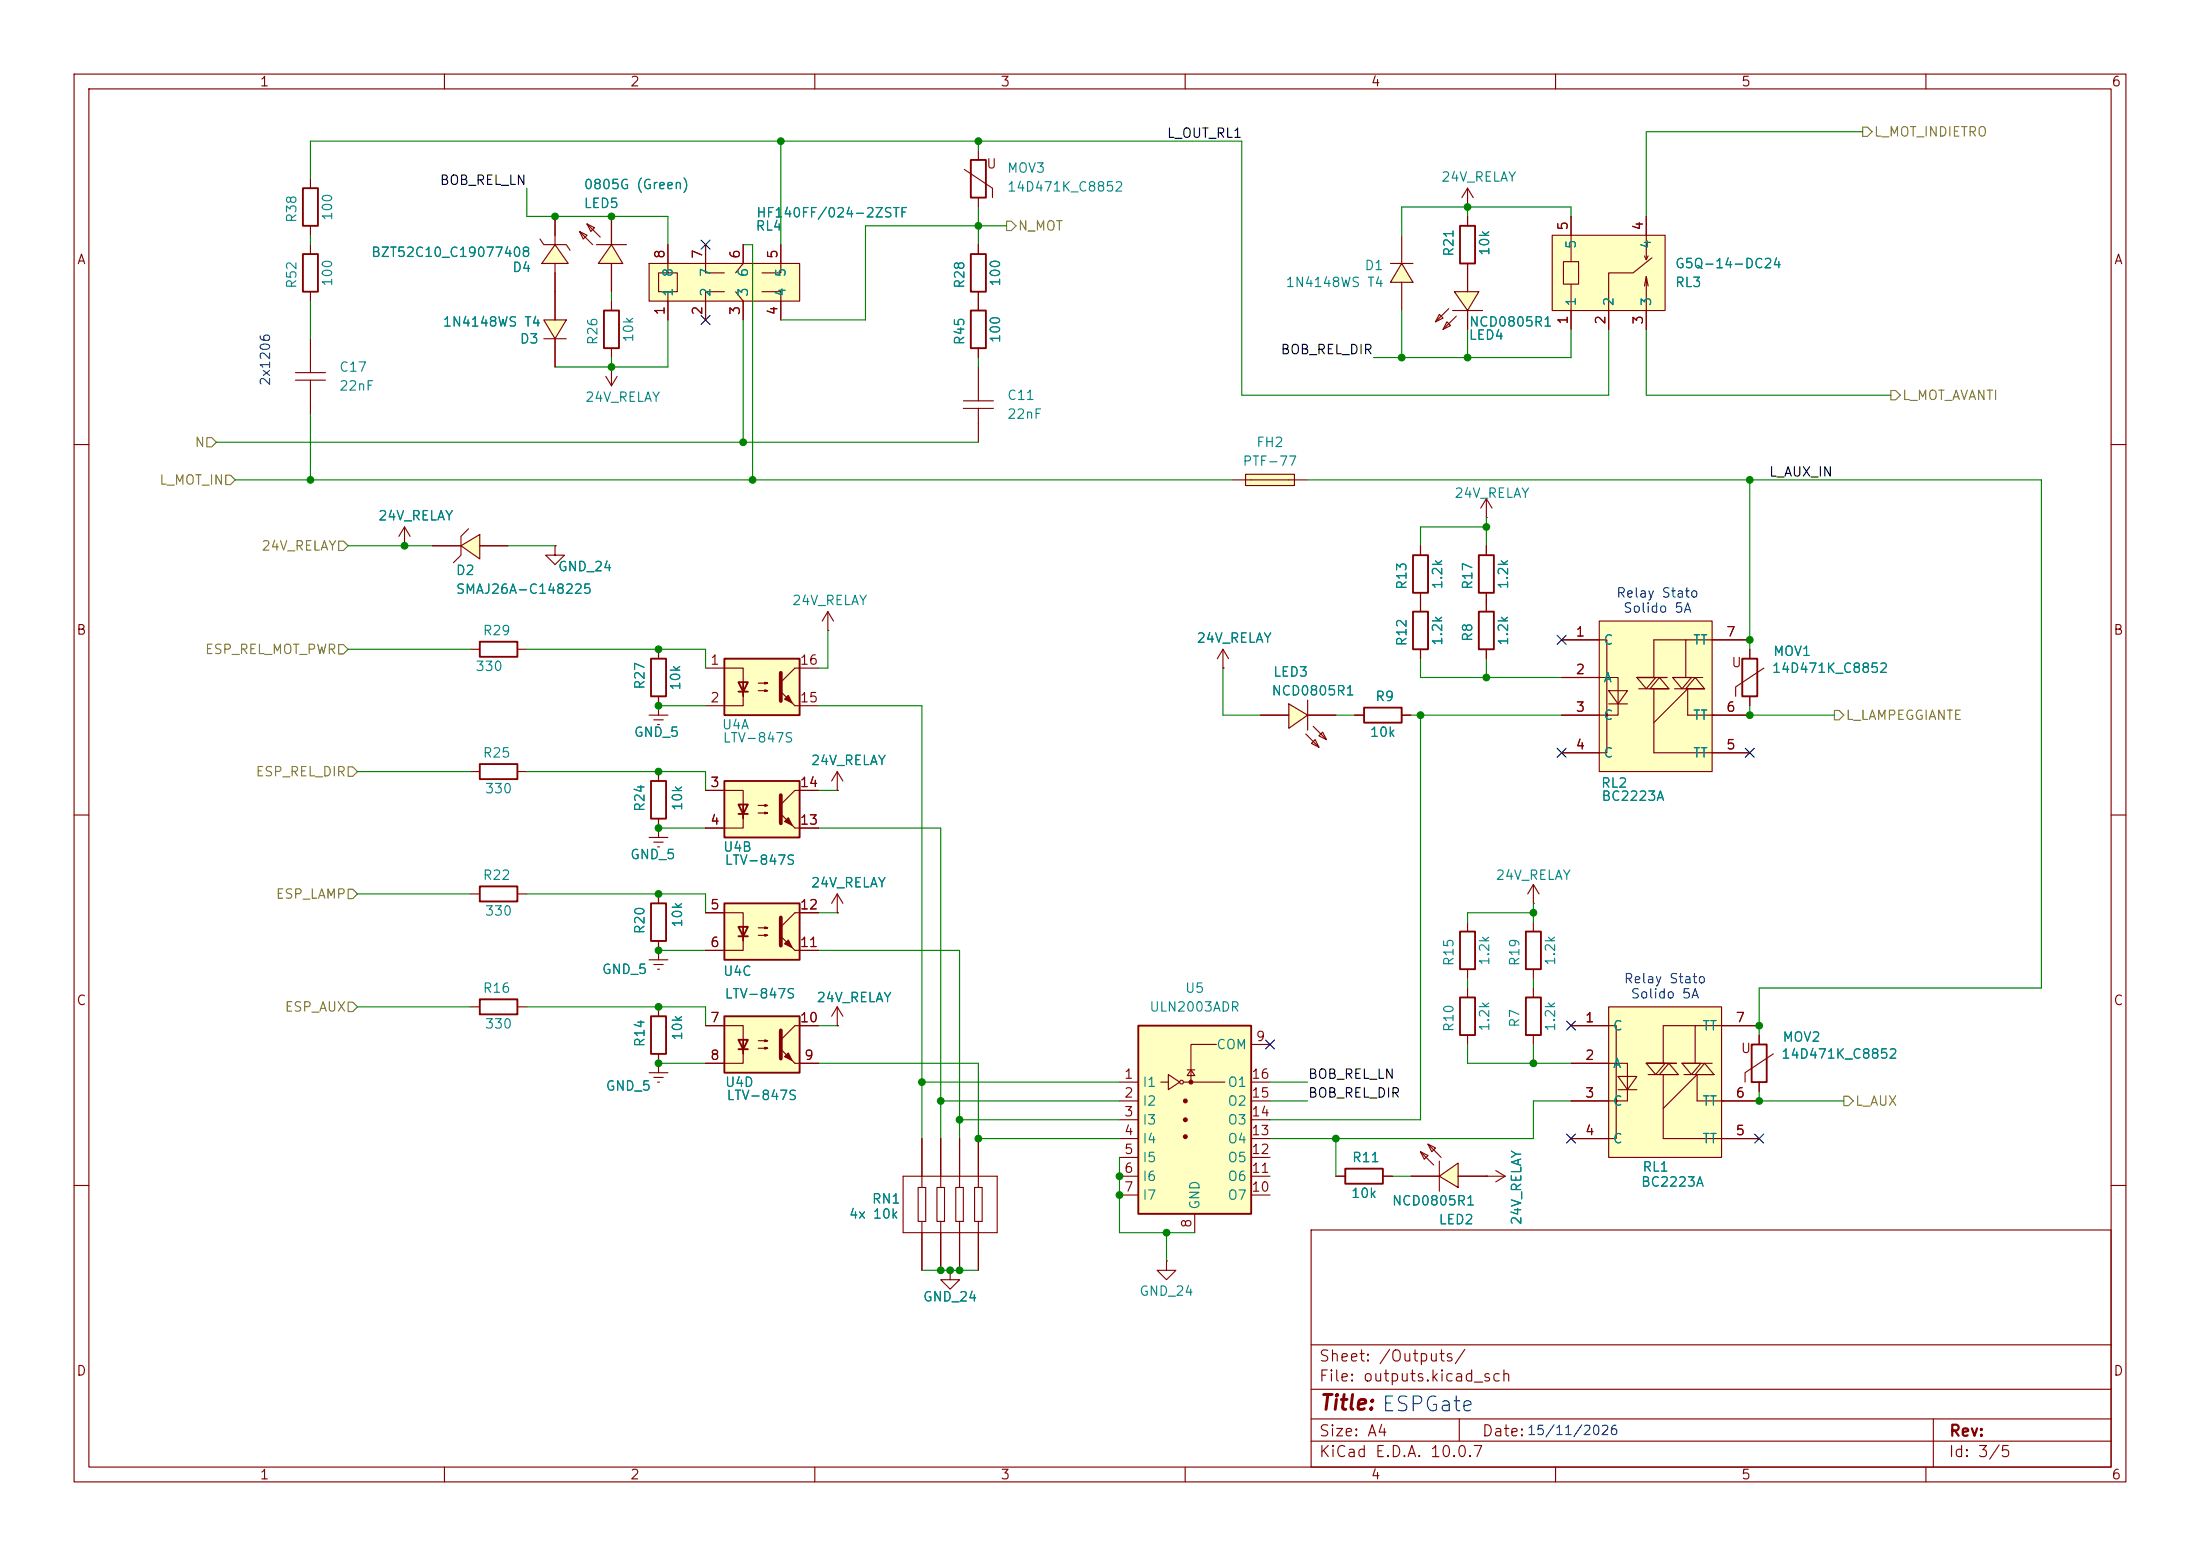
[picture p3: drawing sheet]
<svg xmlns="http://www.w3.org/2000/svg" width="297mm" height="210mm" viewBox="0 0 297 210" stroke-linecap="round" stroke-linejoin="round" font-family="sans-serif">
<g fill="none" stroke="#840000" stroke-width=".15">
<path d="M10 10h277v190h-277zM12 12h273v186h-273zM60 10v2M110 10v2M160 10v2M210 10v2M260 10v2M10 60h2M200.7 73.7v1.2M285 60h2M200.7 80v2.6M200.7 87.6v1.3"/>
<path d="M236.2 87.6v1.3M236.2 94v1.3M238.1 90.2l-3.8 2.5v1.3M10 110h2M63.5 104.1h1.3M69.8 104.1h1.3M87.6 113h2.6M88.3 113.7h1.2M88.8 114.3h.2M88.9 111.8h.1M88.9 104.1v1.3M88.9 110.5v2.5"/>
<path d="M207 119.4l.8 1.3M207 119.4l-.8 1.3M207 119.4v2.5M285 110h2M198.1 133.4v1.2M198.1 139.7v1.3M207 121.9h.1M87.6 144.8h2.6M88.3 145.4h1.2M88.8 146.1h.2M88.9 143.5h.1M88.9 143.5v1.3"/>
<path d="M10 160h2M177 166h108v32h-108zM285 160h2M60 198v2M110 198v2M160 198v2M177 194.5h108M177 191.5h108M177 187.5h108M177 181.5h108M197 191.5v3M210 198v2"/>
<path d="M260 198v2M261 191.5v6.5"/>
</g>
<path d="M199.6 74.9h2.1v5.1h-2.1zM199.6 82.6h2.1v5h-2.1zM235.2 88.9h2v5.1h-2zM64.8 103.1h5v2.1h-5zM87.9 105.4h2v5.1h-2zM197.1 134.6h2v5.1h-2z" fill="none" stroke="#840000" stroke-width=".25"/>
<g fill="#ffffc2">
<path d="M215.9 83.8h15.2v20.3h-15.2z"/>
<path d="M217.2 93.2h2.5l-1.3 1.8z"/>
</g>
<path d="M221 91.4h4" fill="none" stroke="#ffffc2" stroke-width=".14"/>
<g fill="#ffffc2">
<path d="M221 91.4h2.5l-1.3 1.6z"/>
<path d="M224 91.4l1.3 1.6h-2.5z"/>
<path d="M225.8 91.4h2.6l-1.3 1.6z"/>
<path d="M228.8 91.4l1.3 1.6h-2.5z"/>
</g>
<g fill="none" stroke="#840000" stroke-width=".15">
<path d="M210.8 86.4h6.1v10.1M210.8 91.4h7.6v5.1h-7.6M215.9 83.8h15.2v20.3h-15.2zM216.9 96.3v5.3h-6.1M217.2 93.2h2.5l-1.3 1.8zM217.2 95h2.5M221 91.4h4h-4M221 91.4h2.5l-1.3 1.6zM221.2 93h4.1M223.3 93v8.6h12.9M224 91.4l1.3 1.6h-2.5zM225.8 91.4h2.6l-1.3 1.6z"/>
<path d="M225.8 91.4h4.1M226.1 93h4M227.6 86.4h-4.3v5M228.8 91.4l1.3 1.6h-2.5zM236.2 86.4h-8.6v5M236.2 96.5h-8.4v-3.5l-4.5 4.5"/>
<circle cx="216.9" cy="96.5" r=".13"/>
</g>
<path d="M62.2 73.7l2.6-1.6v3.3z" fill="#ffffc2"/>
<g fill="none" stroke="#840000" stroke-width=".15">
<path d="M58.4 73.7h3.8M62.2 73.7l2.6-1.6v3.3zM63.2 71.4l-1 1v2.5l-1 1.1M64.8 73.7h3.8M74.9 73.7v1.2h-1.2l1.2 1.3 1.3-1.3h-1.3M74.9 73.7h.1M200.7 69.9h.1M200.7 67.3l.7 1.3M200.7 67.3l-.8 1.3M200.7 67.3v2.6M63.5 87.6h1.3M69.8 87.6h1.3"/>
<path d="M63.5 135.9h1.3M63.5 120.7h1.3M69.8 135.9h1.3M69.8 120.7h1.3M87.6 129.5h2.6M88.3 130.2h1.2M88.8 130.8h.2M88.9 128.3h.1M88.9 128.3v1.2M180.3 158.8h1.3M186.7 158.8h1.3M200.7 158.8h.1"/>
<path d="M200.7 158.8h2.5M201.9 158l1.3 .8M203.2 158.8l-1.3 .7"/>
</g>
<path d="M64.8 86.6h5v2h-5zM64.8 119.6h5v2.1h-5zM64.8 134.9h5v2h-5zM181.6 157.7h5.1v2.1h-5.1z" fill="none" stroke="#840000" stroke-width=".25"/>
<g fill="#ffffc2">
<path d="M191.8 155.5l1 .5-.5 .5z"/>
<path d="M192.8 154.4l1 .5-.5 .6z"/>
<path d="M194.3 158.8l2.5-1.8v3.3z"/>
</g>
<g fill="none" stroke="#840000" stroke-width=".15">
<path d="M88.9 135.9v1.3M113 123.2h.1M113 120.7l.8 1.2M113 120.7l-.7 1.2M113 120.7v2.5M88.9 142.2v1.3M190.5 158.8h3.8M191.8 155.5l1 .5-.5 .5zM191.8 155.5l1.8 1.7M192.8 154.4l1 .5-.5 .6zM192.8 154.4l1.8 1.8M194.3 158.8l2.5-1.8v3.3z"/>
<path d="M194.3 156.7v4.1M196.8 158.8h3.9"/>
</g>
<path d="M87.9 137.2h2v5h-2z" fill="none" stroke="#840000" stroke-width=".25"/>
<g fill="#ffffc2">
<path d="M217.2 135.9h15.2v20.3h-15.2z"/>
<path d="M218.4 145.3h2.6l-1.3 1.8z"/>
</g>
<path d="M222.2 143.5h4.1" fill="none" stroke="#ffffc2" stroke-width=".14"/>
<g fill="#ffffc2">
<path d="M222.2 143.5h2.6l-1.3 1.5z"/>
<path d="M225.3 143.5l1.3 1.5h-2.6z"/>
<path d="M227.1 143.5h2.5l-1.2 1.5z"/>
<path d="M230.1 143.5l1.3 1.5h-2.6z"/>
</g>
<g fill="none" stroke="#840000" stroke-width=".15">
<path d="M39.9 50.3h4M39.9 51.3h4M41.9 45.7v4.6M41.9 51.3v4.6M81.8 50.8l.7 1.3M82.5 49.5h.1M82.5 49.5v2.6M83.3 50.8l-.8 1.3M212.1 138.4h6.1v10.2M217.2 135.9h15.2v20.3h-15.2zM228.8 138.4h-4.3v5.1M237.5 138.4h-8.7v5.1"/>
<path d="M212.1 143.5h7.6v5.1h-7.6M218.2 148.3v5.4h-6.1M218.4 145.3h2.6l-1.3 1.8zM218.4 147.1h2.6M222.2 143.5h4.1h-4.1M222.2 143.5h2.6l-1.3 1.5zM222.5 145h4.1M224.5 145v8.7h13M225.3 143.5l1.3 1.5h-2.6zM227.1 143.5h2.5l-1.2 1.5zM227.1 143.5h4M227.3 145h4.1"/>
<path d="M230.1 143.5l1.3 1.5h-2.6zM237.5 148.6h-8.4v-3.6l-4.6 4.6"/>
<circle cx="218.2" cy="148.6" r=".13"/>
</g>
<path d="M73.4 43.2h3.1l-1.6 2.5z" fill="#ffffc2"/>
<path d="M74.9 39.4v3.8M73.4 43.2h3.1l-1.6 2.5zM73.4 45.7h3.1M74.9 45.7v3.8M82.5 40.6v1.3M82.5 47v1.3M182.9 96.5h1.2M189.2 96.5h1.3" fill="none" stroke="#840000" stroke-width=".15"/>
<path d="M81.5 41.9h2.1v5.1h-2.1zM184.1 95.5h5.1v2h-5.1z" fill="none" stroke="#840000" stroke-width=".25"/>
<g fill="#ffffc2">
<path d="M178 99.3l.6-.5 .5 1z"/>
<path d="M177 100.3l.6-.5 .4 1z"/>
<path d="M174 95l2.5 1.5-2.5 1.8z"/>
</g>
<path d="M165.1 90.2h.1M165.1 87.6l.8 1.3M165.1 87.6l-.8 1.3M165.1 87.6v2.6M170.2 96.5h3.8M174 95l2.5 1.5-2.5 1.8zM176.3 99.1l1.7 1.7M176.5 94.5v4.1M176.5 96.5h3.8M177.3 98l1.8 1.8M178 99.3l.6-.5 .5 1zM177 100.3l.6-.5 .4 1z" fill="none" stroke="#840000" stroke-width=".15"/>
<g fill="#ffffc2">
<path d="M79.2 30.2l1.1 .5-.5 .5z"/>
<path d="M78.2 31.2l1 .6-.5 .5z"/>
<path d="M82.5 33l1.6 2.6h-3.3z"/>
</g>
<path d="M78.2 31.2l1 .6-.5 .5zM78.2 31.2l1.8 1.8M79.2 30.2l1.1 .5-.5 .5zM79.2 30.2l1.8 1.8M80.5 33h4.1M82.5 33l1.6 2.6h-3.3zM82.5 29.2v3.8M82.5 35.6v3.8" fill="none" stroke="#840000" stroke-width=".15"/>
<path d="M189.2 35.6l1.5 2.5h-3z" fill="#ffffc2"/>
<path d="M187.7 35.6h3M189.2 35.6l1.5 2.5h-3zM189.2 31.8v3.8M189.2 38.1v3.8" fill="none" stroke="#840000" stroke-width=".15"/>
<path d="M97.8 137.2h10.1v7.6h-10.1z" fill="#ffffc2"/>
<path d="M97.8 137.2h10.1v7.6h-10.1zM197.1 125.7h2v5.1h-2zM99.7 140.3h1.3l-.7 1.3zM99.7 141.6h1.3" fill="none" stroke="#840000" stroke-width=".25"/>
<path d="M95.2 138.4h5.1v3.8v-1.9M110.5 138.4h-3.2l-1.9 1.9M198.1 124.5v1.2M198.1 130.8v1.3M100.3 141.6v1.9h-5.1M102.4 140.5h1.2l-.3 .1v-.3l.3 .2M102.4 141.5h1.2l-.3 .1v-.2l.3 .1M107.3 143.5h3.2" fill="none" stroke="#840000" stroke-width=".15"/>
<path d="M105.4 139.1v3.8" fill="none" stroke="#840000" stroke-width=".51"/>
<g fill="#840000" stroke="#840000" stroke-width=".15">
<path d="M105.9 142.6l.5-.5 .5 1z"/>
<path d="M105.4 141.6l1.9 1.9z"/>
</g>
<g fill="#ffffc2">
<path d="M209.5 31.8h15.3v10.1h-15.3z"/>
<path d="M211.1 35.3h2v3h-2z"/>
</g>
<g fill="none" stroke="#840000" stroke-width=".15">
<path d="M209.5 31.8h15.3v10.1h-15.3zM211.1 35.3h2v3h-2zM212.1 29.2v6.1M212.1 38.4v6.1M222 34.5l.2 .6M222.2 37.3l-.2 1.3M222.2 29.2v5.9M222.5 38.6l-.3-1.3v7.2M222.5 34.5l-.3 .6M223 34.8l-2.5 2h-3.3v7.7M113 138.4h.1M113 135.9l.8 1.3"/>
<path d="M113 135.9l-.7 1.3M113 135.9v2.5M237.5 139.7v1.3M237.5 146.1v1.2M239.4 142.2l-3.8 2.6v1.3"/>
</g>
<path d="M236.5 141h2v5.1h-2z" fill="none" stroke="#840000" stroke-width=".25"/>
<path d="M168.2 64h6.6v1.5h-6.6z" fill="#ffffc2"/>
<path d="M166.4 64.8h10.1M168.2 64h6.6v1.5h-6.6z" fill="none" stroke="#840000" stroke-width=".15"/>
<path d="M87.6 35.6h20.3v5h-20.3z" fill="#ffffc2"/>
<g fill="none" stroke="#840000" stroke-width=".15">
<path d="M87.6 35.6h20.3v5h-20.3zM90.2 33v3.8h-1.3v2.6h2.5v-2.6h-1.2M90.2 39.4v3.8M95.2 33v3.8h2.6M97.8 39.4h-2.6v3.8M99.3 39.4l1 1.2v2.6M100.3 33v2.6l-1 1.2M102.9 39.4h2.5v3.8M105.4 33v3.8h-2.5M198.1 27.9h.1M198.1 25.4l.8 1.3M198.1 25.4l-.7 1.3"/>
<path d="M198.1 25.4v2.5M198.1 29.2v1.3M198.1 35.6v1.2M54.6 73.7h.1M54.6 71.1l.8 1.3M54.6 71.1l-.8 1.3M54.6 71.1v2.6M191.8 73.7v1.2M191.8 80v2.6M191.8 87.6v1.3"/>
</g>
<path d="M197.1 30.5h2v5.1h-2zM190.8 74.9h2v5.1h-2zM190.8 82.6h2v5h-2z" fill="none" stroke="#840000" stroke-width=".25"/>
<g fill="#ffffc2">
<path d="M195.3 43.4l.5 .5-1 .6z"/>
<path d="M194.3 42.4l.5 .5-1 .5z"/>
<path d="M196.3 39.4h3.3l-1.5 2.5z"/>
</g>
<g fill="none" stroke="#840000" stroke-width=".15">
<path d="M41.9 24.1v1.3M41.9 30.5v1.3M41.9 33v1.3M41.9 39.4v1.2M196.3 39.4h3.3l-1.5 2.5zM198.1 36.8v2.6M194.3 42.4l.5 .5-1 .5zM195.3 43.4l.5 .5-1 .6zM195.6 41.7l-1.8 1.7M196.1 41.9h4M196.6 42.7l-1.8 1.8M198.1 41.9v2.6"/>
<path d="M157.5 170.2v1.3h1.2l-1.2 1.2-1.3-1.2h1.3M157.5 170.2h.1"/>
</g>
<path d="M40.9 25.4h2v5.1h-2zM40.9 34.3h2v5.1h-2z" fill="none" stroke="#840000" stroke-width=".25"/>
<path d="M74.9 33l1.8 2.6h-3.6z" fill="#ffffc2"/>
<path d="M72.9 32.3l.5 .7h3.1l.5 .8M74.9 33l1.8 2.6h-3.6zM74.9 29.2v3.8M74.9 35.6v3.8" fill="none" stroke="#840000" stroke-width=".15"/>
<path d="M153.7 138.4h15.2v25.4h-15.2z" fill="#ffffc2"/>
<path d="M153.7 138.4h15.2v25.4h-15.2zM206 125.7h2v5.1h-2zM206 134.6h2v5.1h-2z" fill="none" stroke="#840000" stroke-width=".25"/>
<g fill="none" stroke="#840000" stroke-width=".15">
<path d="M207 124.5v1.2M207 130.8v1.3M207 133.4v1.2M207 139.7v1.3M121.9 158.8h12.7v7.6h-12.7zM124.5 153.7v6.6M127 153.7v6.6M129.5 153.7v6.6M132.1 153.7v6.6M151.1 146.1h2.6M151.1 148.6h2.6M151.1 151.1h2.6"/>
<path d="M151.1 153.7h2.6M151.1 156.2h2.6M151.1 158.8h2.6M156.7 146.1h1M157.7 145l1.6 1.1-1.6 1zM159.8 146.1h5.6M160.3 144.4h1M160.8 144.4l.5 .8h-1zM164.2 141h-3.4v5.1M168.9 146.1h2.5M168.9 148.6h2.5M168.9 151.1h2.5"/>
<path d="M168.9 153.7h2.5M168.9 156.2h2.5M168.9 158.8h2.5M168.9 141h2.5M123.9 160.3h1.1v4.6h-1.1zM124.5 164.9v6.6M126.5 160.3h1v4.6h-1zM127 164.9v6.6M128.3 171.5v1.2h1.2l-1.2 1.3-1.3-1.3h1.3M128.3 171.5h.1M129 160.3h1.1v4.6h-1.1zM129.5 164.9v6.6"/>
<path d="M131.6 160.3h1v4.6h-1zM132.1 164.9v6.6M151.1 161.3h2.6M161.3 163.8v2.6M168.9 161.3h2.5"/>
<circle cx="159.5" cy="146" r=".25"/>
</g>
<g fill="#840000" stroke="#840000" stroke-width=".15">
<circle cx="160" cy="148.6" r=".25"/>
<circle cx="160" cy="151.1" r=".25"/>
<circle cx="160" cy="153.4" r=".25"/>
<circle cx="160.8" cy="146" r=".25"/>
</g>
<path d="M97.8 105.4h10.1v7.6h-10.1z" fill="#ffffc2"/>
<path d="M131.1 34.3h2v5.1h-2zM131.1 41.9h2v5.1h-2zM97.8 105.4h10.1v7.6h-10.1zM99.7 108.6h1.3l-.7 1.3zM99.7 109.9h1.3" fill="none" stroke="#840000" stroke-width=".25"/>
<g fill="none" stroke="#840000" stroke-width=".15">
<path d="M132.1 33v1.3M132.1 39.4v2.5M130.1 54.1h4M130.1 55.1h4M132.1 47v1.3M132.1 49.5v4.6M132.1 55.1v4.6M87.6 96.5h2.6M88.3 97.2h1.2M88.8 97.8h.2M88.9 95.3h.1M88.9 95.3v1.2"/>
<path d="M111.8 85.1h.1M111.8 82.6l.7 1.2M111.8 82.6l-.8 1.2M111.8 82.6v2.5M95.2 106.7h5.1v3.8v-1.9M100.3 109.9v1.9h-5.1M102.4 108.7h1.2l-.3 .1v-.2l.3 .1M102.4 109.7h1.2l-.3 .2v-.3l.3 .1M107.3 111.8h3.2M110.5 106.7h-3.2l-1.9 1.9"/>
</g>
<path d="M105.4 107.3v3.8" fill="none" stroke="#840000" stroke-width=".51"/>
<g fill="#840000" stroke="#840000" stroke-width=".15">
<path d="M105.9 110.9l.5-.5 .5 1z"/>
<path d="M105.4 109.9l1.9 1.9z"/>
</g>
<path d="M97.8 88.9h10.1v7.6h-10.1z" fill="#ffffc2"/>
<path d="M131.1 21.6h2v5.1h-2zM87.9 88.9h2v5.1h-2zM97.8 88.9h10.1v7.6h-10.1zM99.7 92.1h1.3l-.7 1.2zM99.7 93.3h1.3" fill="none" stroke="#840000" stroke-width=".25"/>
<g fill="none" stroke="#840000" stroke-width=".15">
<path d="M130.2 22.9l3.8 2.5v1.3M132.1 20.3v1.3M132.1 26.7v1.2M88.9 87.6v1.3M88.9 94v1.3M95.2 90.2h5.1v3.8v-1.9M100.3 93.3v2h-5.1M102.4 92.2h1.2l-.3 .1v-.2l.3 .1M102.4 93.2h1.2l-.3 .1v-.2l.3 .1M107.3 95.3h3.2M110.5 90.2h-3.2l-1.9 1.9M113 106.7h.1"/>
<path d="M113 104.1l.8 1.3M113 104.1l-.7 1.3M113 104.1v2.6"/>
</g>
<path d="M105.4 90.8v3.8" fill="none" stroke="#840000" stroke-width=".51"/>
<g fill="#840000" stroke="#840000" stroke-width=".15">
<path d="M105.9 94.4l.5-.5 .5 1z"/>
<path d="M105.4 93.3l1.9 2z"/>
</g>
<path d="M97.8 121.9h10.1v7.6h-10.1z" fill="#ffffc2"/>
<path d="M87.9 121.9h2v5.1h-2zM97.8 121.9h10.1v7.6h-10.1zM99.7 125.1h1.3l-.7 1.3zM99.7 126.4h1.3" fill="none" stroke="#840000" stroke-width=".25"/>
<g fill="none" stroke="#840000" stroke-width=".15">
<path d="M74.9 29.2v2.6M74.9 36.8v6.4M82.5 29.2v3.8M82.5 35.6v3.8M90.2 33v2.6M95.2 33v2.6M100.3 33v2.6M105.4 33v2.6M132.1 33v1.3M132.1 39.4v2.5M198.1 29.2v1.3M198.1 35.6v3.8"/>
<path d="M212.1 29.2v2.6M222.2 29.2v2.6M74.9 45.7v3.8M90.2 40.6v2.6M95.2 40.6v2.6M100.3 40.6v2.6M105.4 40.6v2.6M132.1 47v1.3M198.1 41.9v2.6M212.1 41.9v2.6M217.2 41.9v2.6M222.2 41.9v2.6"/>
<path d="M54.6 73.7h.1M58.4 73.7h3.8M64.8 73.7h3.8M74.9 73.7h.1M191.8 73.7v1.2M200.7 73.7v1.2M88.9 95.3h.1M88.9 87.6v1.3M88.9 94v1.3M165.1 90.2h.1M170.2 96.5h3.8M176.5 96.5h3.8"/>
<path d="M182.9 96.5h1.2M189.2 96.5h1.3M191.8 80v2.6M191.8 87.6v1.3M200.7 80v2.6M200.7 87.6v1.3M210.8 96.5h5.1M210.8 86.4h5.1M210.8 91.4h5.1M231.1 96.5h5.1M231.1 86.4h5.1M236.2 87.6v1.3"/>
<path d="M236.2 94v1.3M88.9 111.8h.1M88.9 104.1v1.3M88.9 110.5v1.3M95.2 106.7h2.6M95.2 111.8h2.6M107.9 106.7h2.6M107.9 111.8h2.6M113 106.7h.1M210.8 101.6h5.1M231.1 101.6h5.1M88.9 128.3h.1"/>
<path d="M88.9 120.7v1.2M88.9 127v1.3M88.9 135.9v1.3M95.2 123.2h5.1v3.8v-1.9M95.2 138.4h2.6M100.3 126.4v1.9h-5.1M102.4 125.2h1.2l-.3 .1v-.2l.3 .1M102.4 126.2h1.2l-.3 .2v-.3l.3 .1M107.3 128.3h3.2M107.9 138.4h2.6M110.5 123.2h-3.2l-1.9 1.9M113 123.2h.1"/>
<path d="M113 138.4h.1M212.1 138.4h5.1M232.4 138.4h5.1M237.5 139.7v1.3M88.9 143.5h.1M88.9 142.2v1.3M95.2 143.5h2.6M107.9 143.5h2.6M124.5 153.7v5.1M127 153.7v5.1M129.5 153.7v5.1M132.1 153.7v5.1"/>
<path d="M180.3 158.8h1.3M186.7 158.8h1.3M190.5 158.8h3.8M196.8 158.8h3.9M200.7 158.8h.1M212.1 143.5h5.1M212.1 148.6h5.1M212.1 153.7h5.1M232.4 148.6h5.1M232.4 153.7h5.1M237.5 146.1v1.2M124.5 166.4v5.1"/>
<path d="M127 166.4v5.1M128.3 171.5h.1M129.5 166.4v5.1M132.1 166.4v5.1"/>
</g>
<path d="M105.4 123.8v3.8" fill="none" stroke="#840000" stroke-width=".51"/>
<g fill="#840000" stroke="#840000" stroke-width=".15">
<path d="M105.9 127.4l.5-.5 .5 1z"/>
<path d="M105.4 126.4l1.9 1.9z"/>
</g>
<path d="M251.5 17.1h.6l.6 .7-.6 .6h-.6zM135.9 29.8h.6l.7 .7-.7 .6h-.6zM27.9 59.1h.7l.6 .6-.6 .6h-.7zM255.3 52.7h.6l.6 .6-.6 .7h-.6zM30.5 64.1h.6l.6 .7-.6 .6h-.6zM45.7 73h.7l.6 .7-.6 .6h-.7zM45.7 87h.7l.6 .6-.6 .7h-.7zM247.6 95.9h.7l.6 .6-.6 .7h-.7zM47 103.5h.6l.7 .6-.7 .7h-.6zM47 135.3h.6l.7 .6-.7 .6h-.6zM47 120h.6l.7 .7-.7 .6h-.6zM248.9 148h.7l.6 .6-.6 .6h-.7z" fill="none" stroke="#848400" stroke-width=".15"/>
<g fill="none" stroke="#008400" stroke-width=".15">
<path d="M105.4 19.1v13.9M132.1 19.1v1.2M251.5 17.8h-29.3v11.4M41.9 24.1v-5h125.7v34.2h49.6v-8.8M41.9 31.8v1.2M71.1 25.4v3.8h19.1v3.8M82.5 39.4v1.2M100.3 33h1.3v31.8M132.1 27.9v5.1M135.9 30.5h-19.1v12.7h-11.4M198.1 27.9v1.3M212.1 29.2v-1.3h-22.9v3.9"/>
<path d="M29.2 59.7h102.9M41.9 40.6v5.1M41.9 55.9v8.9M82.5 48.3v1.2M90.2 43.2v6.3h-15.3M100.3 43.2v16.5M132.1 48.3v1.2M189.2 41.9v6.4M198.1 44.5v3.8M212.1 44.5v3.8h-26.7M222.2 44.5v8.8h33.1M31.7 64.8h134.7"/>
<path d="M47 73.7h11.4M68.6 73.7h6.3M176.5 64.8h99.1v68.6h-38.1v6.3M200.7 69.9v3.8M200.7 71.1h-8.9v2.6M236.2 64.8v22.8M47 87.6h16.5M71.1 87.6h24.1v2.6M88.9 95.3h6.3M110.5 95.3h14v58.4M111.8 85.1v5.1h-1.3M165.1 90.2v6.3h5.1"/>
<path d="M180.3 96.5h2.6M190.5 96.5h20.3M191.8 96.5v54.6h-20.4M191.8 88.9v2.5h19M200.7 88.9v2.5M236.2 95.3v1.2h11.4M48.3 104.1h15.2M71.1 104.1h24.1v2.6M88.9 111.8h6.3M110.5 106.7h2.5M110.5 111.8h16.5v41.9M48.3 120.7h15.2"/>
<path d="M48.3 135.9h15.2M71.1 120.7h24.1v2.5M71.1 135.9h24.1v2.5M88.9 128.3h6.3M110.5 128.3h19v25.4M110.5 123.2h2.5M110.5 138.4h2.5M198.1 132.1v1.3M207 123.2h-8.9v1.3M207 121.9v2.6M207 132.1v1.3M88.9 143.5h6.3"/>
<path d="M110.5 143.5h21.6v10.2h19M124.5 146.1h26.6M127 148.6h24.1M129.5 151.1h21.6M151.1 156.2v10.2h10.2M171.4 146.1h5.1M171.4 148.6h5.1M180.3 153.7v5.1M188 158.8h2.5M198.1 141v2.5h14M207 141v2.5M212.1 148.6h-5.1v5.1h-35.6"/>
<path d="M237.5 147.3v1.3h11.4M124.5 171.5h7.6M157.5 166.4v3.8"/>
</g>
<g fill="none" stroke="#000084" stroke-width=".15">
<path d="M94.6 32.4l1.3 1.2M95.9 32.4l-1.3 1.2M94.6 42.6l1.3 1.2M95.9 42.6l-1.3 1.2M210.2 85.8l1.2 1.2M211.4 85.8l-1.2 1.2M210.2 101l1.2 1.2M211.4 101l-1.2 1.2M235.6 101l1.2 1.2M236.8 101l-1.2 1.2M211.5 137.8l1.2 1.2M212.7 137.8l-1.2 1.2"/>
<path d="M170.8 140.4l1.3 1.2M172.1 140.4l-1.3 1.2M211.5 153.1l1.2 1.2M212.7 153.1l-1.2 1.2M236.9 153.1l1.2 1.2M238.1 153.1l-1.2 1.2"/>
</g>
<g fill="#008400" stroke="#008400" stroke-width=".14">
<circle cx="88.9" cy="95.3" r=".46"/>
<circle cx="88.9" cy="104.1" r=".46"/>
<circle cx="88.9" cy="111.8" r=".46"/>
<circle cx="100.3" cy="59.7" r=".46"/>
<circle cx="101.6" cy="64.8" r=".46"/>
<circle cx="88.9" cy="128.3" r=".46"/>
<circle cx="88.9" cy="87.6" r=".46"/>
<circle cx="88.9" cy="120.7" r=".46"/>
<circle cx="41.9" cy="64.8" r=".46"/>
<circle cx="74.9" cy="29.2" r=".46"/>
<circle cx="82.5" cy="29.2" r=".46"/>
<circle cx="82.5" cy="49.5" r=".46"/>
<circle cx="54.6" cy="73.7" r=".46"/>
<circle cx="127" cy="148.6" r=".46"/>
<circle cx="124.5" cy="146.1" r=".46"/>
<circle cx="88.9" cy="143.5" r=".46"/>
<circle cx="88.9" cy="135.9" r=".46"/>
<circle cx="132.1" cy="19.1" r=".46"/>
<circle cx="105.4" cy="19.1" r=".46"/>
<circle cx="129.5" cy="171.5" r=".46"/>
<circle cx="151.1" cy="161.3" r=".46"/>
<circle cx="132.1" cy="153.7" r=".46"/>
<circle cx="129.5" cy="151.1" r=".46"/>
<circle cx="127" cy="171.5" r=".46"/>
<circle cx="128.3" cy="171.5" r=".46"/>
<circle cx="157.5" cy="166.4" r=".46"/>
<circle cx="151.1" cy="158.8" r=".46"/>
<circle cx="198.1" cy="27.9" r=".46"/>
<circle cx="200.7" cy="91.4" r=".46"/>
<circle cx="132.1" cy="30.5" r=".46"/>
<circle cx="189.2" cy="48.3" r=".46"/>
<circle cx="191.8" cy="96.5" r=".46"/>
<circle cx="237.5" cy="148.6" r=".46"/>
<circle cx="180.3" cy="153.7" r=".46"/>
<circle cx="236.2" cy="64.8" r=".46"/>
<circle cx="198.1" cy="48.3" r=".46"/>
<circle cx="200.7" cy="71.1" r=".46"/>
<circle cx="236.2" cy="86.4" r=".46"/>
<circle cx="236.2" cy="96.5" r=".46"/>
<circle cx="207" cy="123.2" r=".46"/>
<circle cx="237.5" cy="138.4" r=".46"/>
<circle cx="207" cy="143.5" r=".46"/>
</g>
<text font-size="2" fill="#840000" x="178" y="190.8">Title: ESPGate</text>
<g font-size="1.5" fill="#840000">
<text x="178" y="184.1">Sheet: /Outputs/</text>
<text x="178" y="186.8">File: outputs.kicad_sch</text>
<text x="178" y="197">KiCad E.D.A. 10.0.7</text>
<text x="178" y="194.2">Size: A4</text>
<text x="200" y="194.2">Date:</text>
<text x="263" y="197">Id: 3/5</text>
<text x="263" y="194.2">Rev:</text>
</g>
<g font-size="1.3" fill="#840000">
<text x="35" y="12">1</text>
<text x="85" y="12">2</text>
<text x="135" y="12">3</text>
<text x="185" y="12">4</text>
<text x="235" y="12">5</text>
<text x="285" y="12">6</text>
<text x="133.1" y="23.1">U</text>
<text x="10.3" y="36">A</text>
<text x="90" y="35" transform="rotate(-90 90 35)">8</text>
<text x="95.1" y="35" transform="rotate(-90 95.1 35)">7</text>
<text x="100.2" y="35" transform="rotate(-90 100.2 35)">6</text>
<text x="105.3" y="35" transform="rotate(-90 105.3 35)">5</text>
<text x="212" y="31.2" transform="rotate(-90 212 31.2)">5</text>
<text x="222.1" y="31.2" transform="rotate(-90 222.1 31.2)">4</text>
<text x="285.3" y="36">A</text>
<text x="90" y="42.6" transform="rotate(-90 90 42.6)">1</text>
<text x="95.1" y="42.6" transform="rotate(-90 95.1 42.6)">2</text>
<text x="100.2" y="42.6" transform="rotate(-90 100.2 42.6)">3</text>
<text x="105.3" y="42.6" transform="rotate(-90 105.3 42.6)">4</text>
<text x="212" y="43.9" transform="rotate(-90 212 43.9)">1</text>
<text x="217" y="43.9" transform="rotate(-90 217 43.9)">2</text>
<text x="222.1" y="43.9" transform="rotate(-90 222.1 43.9)">3</text>
<text x="10.2" y="86">B</text>
<text x="212.6" y="86.2">1</text>
<text x="232.9" y="86.2">7</text>
<text x="285.2" y="86">B</text>
<text x="95.8" y="90">1</text>
<text x="95.8" y="95.1">2</text>
<text x="107.9" y="95.1">15</text>
<text x="107.9" y="90">16</text>
<text x="212.6" y="91.3">2</text>
<text x="233.6" y="90.4">U</text>
<text x="212.6" y="96.4">3</text>
<text x="212.6" y="101.5">4</text>
<text x="232.9" y="101.5">5</text>
<text x="232.9" y="96.4">6</text>
<text x="95.8" y="106.5">3</text>
<text x="107.9" y="106.5">14</text>
<text x="95.8" y="111.6">4</text>
<text x="107.9" y="111.6">13</text>
<text x="95.8" y="123.1">5</text>
<text x="107.9" y="123.1">12</text>
<text x="95.8" y="128.1">6</text>
<text x="107.9" y="128.1">11</text>
<text x="10.2" y="136">C</text>
<text x="285.2" y="136">C</text>
<text x="95.8" y="138.3">7</text>
<text x="95.8" y="143.4">8</text>
<text x="107.9" y="138.3">10</text>
<text x="108.5" y="143.4">9</text>
<text x="169.4" y="140.8">9</text>
<text x="213.9" y="138.3">1</text>
<text x="213.9" y="143.4">2</text>
<text x="234.2" y="138.3">7</text>
<text x="234.9" y="142.4">U</text>
<text x="151.7" y="145.9">1</text>
<text x="151.7" y="148.5">2</text>
<text x="168.8" y="148.5">15</text>
<text x="168.8" y="145.9">16</text>
<text x="213.9" y="148.5">3</text>
<text x="234.2" y="148.5">6</text>
<text x="151.7" y="151">3</text>
<text x="151.7" y="153.5">4</text>
<text x="168.8" y="153.5">13</text>
<text x="168.8" y="151">14</text>
<text x="213.9" y="153.5">4</text>
<text x="234.2" y="153.5">5</text>
<text x="151.7" y="156.1">5</text>
<text x="151.7" y="158.6">6</text>
<text x="151.7" y="161.2">7</text>
<text x="168.8" y="161.2">10</text>
<text x="168.8" y="158.6">11</text>
<text x="168.8" y="156.1">12</text>
<text x="161.2" y="165.8" transform="rotate(-90 161.2 165.8)">8</text>
<text x="10.2" y="186">D</text>
<text x="285.2" y="186">D</text>
<text x="35" y="200">1</text>
<text x="85" y="200">2</text>
<text x="135" y="200">3</text>
<text x="185" y="200">4</text>
<text x="235" y="200">5</text>
<text x="285" y="200">6</text>
</g>
<g font-size="1.3" fill="#008484">
<text x="135.9" y="23.6">MOV3</text>
<text x="45.2" y="29.9" transform="rotate(-90 45.2 29.9)">100</text>
<text x="78.7" y="28.4">LED5</text>
<text x="78.7" y="25.9">0805G (Green)</text>
<text x="102" y="29.7">HF140FF/024-2ZSTF</text>
<text x="135.9" y="26.2">14D471K_C8852</text>
<text x="194.5" y="24.8">24V_RELAY</text>
<text x="40.3" y="30.2" transform="rotate(-90 40.3 30.2)">R38</text>
<text x="50" y="35">BZT52C10_C19077408</text>
<text x="101.9" y="31.4">RL4</text>
<text x="196.5" y="34.7" transform="rotate(-90 196.5 34.7)">R21</text>
<text x="201.4" y="34.6" transform="rotate(-90 201.4 34.6)">10k</text>
<text x="213.1" y="33.7" transform="rotate(-90 213.1 33.7)">5</text>
<text x="223.2" y="33.7" transform="rotate(-90 223.2 33.7)">4</text>
<text x="40.3" y="39.1" transform="rotate(-90 40.3 39.1)">R52</text>
<text x="45.2" y="38.8" transform="rotate(-90 45.2 38.8)">100</text>
<text x="69.1" y="37">D4</text>
<text x="91.1" y="40.2" transform="rotate(-90 91.1 40.2)">1</text>
<text x="91.1" y="37.5" transform="rotate(-90 91.1 37.5)">8</text>
<text x="96.2" y="40.2" transform="rotate(-90 96.2 40.2)">2</text>
<text x="96.2" y="37.5" transform="rotate(-90 96.2 37.5)">7</text>
<text x="101.3" y="40.2" transform="rotate(-90 101.3 40.2)">3</text>
<text x="101.3" y="37.5" transform="rotate(-90 101.3 37.5)">6</text>
<text x="106.4" y="40.2" transform="rotate(-90 106.4 40.2)">4</text>
<text x="106.4" y="37.5" transform="rotate(-90 106.4 37.5)">5</text>
<text x="130.5" y="39.1" transform="rotate(-90 130.5 39.1)">R28</text>
<text x="135.3" y="38.8" transform="rotate(-90 135.3 38.8)">100</text>
<text x="173.5" y="39.1">1N4148WS T4</text>
<text x="184.1" y="36.8">D1</text>
<text x="213.1" y="41.4" transform="rotate(-90 213.1 41.4)">1</text>
<text x="218.1" y="41.4" transform="rotate(-90 218.1 41.4)">2</text>
<text x="223.2" y="41.4" transform="rotate(-90 223.2 41.4)">3</text>
<text x="226" y="39.1">RL3</text>
<text x="226" y="36.5">G5Q-14-DC24</text>
<text x="59.7" y="44.4">1N4148WS T4</text>
<text x="70.1" y="46.7">D3</text>
<text x="81" y="46.7" transform="rotate(-90 81 46.7)">R26</text>
<text x="85.8" y="46.3" transform="rotate(-90 85.8 46.3)">10k</text>
<text x="130.5" y="46.7" transform="rotate(-90 130.5 46.7)">R45</text>
<text x="135.3" y="46.4" transform="rotate(-90 135.3 46.4)">100</text>
<text x="198.2" y="46.2">LED4</text>
<text x="198.2" y="44.4">NCD0805R1</text>
<text x="45.7" y="50.5">C17</text>
<text x="45.7" y="53">22nF</text>
<text x="78.9" y="54.6">24V_RELAY</text>
<text x="135.9" y="54.3">C11</text>
<text x="135.9" y="56.8">22nF</text>
<text x="167.7" y="63.2">PTF-77</text>
<text x="169.5" y="60.7">FH2</text>
<text x="51" y="70.6">24V_RELAY</text>
<text x="196.2" y="67.5">24V_RELAY</text>
<text x="61.5" y="77.9">D2</text>
<text x="75.2" y="77.4">GND_24</text>
<text x="61.5" y="80.5">SMAJ26A-C148225</text>
<text x="106.8" y="82">24V_RELAY</text>
<text x="190.2" y="79.7" transform="rotate(-90 190.2 79.7)">R13</text>
<text x="195" y="79.6" transform="rotate(-90 195 79.6)">1.2k</text>
<text x="199.1" y="79.7" transform="rotate(-90 199.1 79.7)">R17</text>
<text x="203.9" y="79.6" transform="rotate(-90 203.9 79.6)">1.2k</text>
<text x="65.1" y="86.1">R29</text>
<text x="161.4" y="87.1">24V_RELAY</text>
<text x="190.2" y="87.3" transform="rotate(-90 190.2 87.3)">R12</text>
<text x="195" y="87.2" transform="rotate(-90 195 87.2)">1.2k</text>
<text x="199.1" y="86.7" transform="rotate(-90 199.1 86.7)">R8</text>
<text x="203.9" y="87.2" transform="rotate(-90 203.9 87.2)">1.2k</text>
<text x="216.4" y="87.3">C</text>
<text x="228.5" y="87.3">TT</text>
<text x="239.3" y="88.8">MOV1</text>
<text x="64.1" y="90.9">330</text>
<text x="87.3" y="93.2" transform="rotate(-90 87.3 93.2)">R27</text>
<text x="92.1" y="93.3" transform="rotate(-90 92.1 93.3)">10k</text>
<text x="171.6" y="94.2">NCD0805R1</text>
<text x="171.8" y="91.6">LED3</text>
<text x="185.6" y="94.9">R9</text>
<text x="216.4" y="92.4">A</text>
<text x="239.1" y="91.1">14D471K_C8852</text>
<text x="85.5" y="99.8">GND_5</text>
<text x="97.4" y="98.8">U4A</text>
<text x="97.5" y="100.5">LTV-847S</text>
<text x="184.8" y="99.8">10k</text>
<text x="216.4" y="97.5">C</text>
<text x="228.5" y="97.5">TT</text>
<text x="65.1" y="102.6">R25</text>
<text x="65.4" y="107.4">330</text>
<text x="109.4" y="103.6">24V_RELAY</text>
<text x="216.1" y="106.6">RL2</text>
<text x="216.4" y="102.6">C</text>
<text x="228.5" y="102.6">TT</text>
<text x="87.3" y="109.7" transform="rotate(-90 87.3 109.7)">R24</text>
<text x="92.4" y="109.5" transform="rotate(-90 92.4 109.5)">10k</text>
<text x="216.1" y="108.4">BC2223A</text>
<text x="65.1" y="119.1">R22</text>
<text x="85" y="116.3">GND_5</text>
<text x="97.5" y="115.3">U4B</text>
<text x="97.7" y="117">LTV-847S</text>
<text x="201.8" y="119.1">24V_RELAY</text>
<text x="65.4" y="123.9">330</text>
<text x="92.4" y="125.3" transform="rotate(-90 92.4 125.3)">10k</text>
<text x="109.4" y="120.1">24V_RELAY</text>
<text x="81.2" y="131.8">GND_5</text>
<text x="87.3" y="126.2" transform="rotate(-90 87.3 126.2)">R20</text>
<text x="196.5" y="130.5" transform="rotate(-90 196.5 130.5)">R15</text>
<text x="201.4" y="130.4" transform="rotate(-90 201.4 130.4)">1.2k</text>
<text x="205.4" y="130.5" transform="rotate(-90 205.4 130.5)">R19</text>
<text x="210.3" y="130.4" transform="rotate(-90 210.3 130.4)">1.2k</text>
<text x="65.1" y="134.3">R16</text>
<text x="97.5" y="132">U4C</text>
<text x="97.7" y="135.1">LTV-847S</text>
<text x="110.1" y="135.6">24V_RELAY</text>
<text x="155.1" y="136.9">ULN2003ADR</text>
<text x="159.9" y="134.3">U5</text>
<text x="65.4" y="139.1">330</text>
<text x="87.3" y="141.4" transform="rotate(-90 87.3 141.4)">R14</text>
<text x="92.4" y="140.5" transform="rotate(-90 92.4 140.5)">10k</text>
<text x="164.1" y="141.9">COM</text>
<text x="196.5" y="139.4" transform="rotate(-90 196.5 139.4)">R10</text>
<text x="201.4" y="139.3" transform="rotate(-90 201.4 139.3)">1.2k</text>
<text x="205.4" y="138.8" transform="rotate(-90 205.4 138.8)">R7</text>
<text x="210.3" y="139.3" transform="rotate(-90 210.3 139.3)">1.2k</text>
<text x="217.7" y="139.4">C</text>
<text x="229.7" y="139.4">TT</text>
<text x="240.4" y="143.2">14D471K_C8852</text>
<text x="240.6" y="140.9">MOV2</text>
<text x="81.7" y="147.5">GND_5</text>
<text x="97.8" y="147">U4D</text>
<text x="98" y="148.8">LTV-847S</text>
<text x="154.2" y="147">I1</text>
<text x="154.2" y="149.6">I2</text>
<text x="165.6" y="149.6">O2</text>
<text x="165.6" y="147">O1</text>
<text x="217.7" y="144.5">A</text>
<text x="217.7" y="149.6">C</text>
<text x="229.7" y="149.6">TT</text>
<text x="154.2" y="152.1">I3</text>
<text x="154.2" y="154.6">I4</text>
<text x="165.6" y="154.6">O4</text>
<text x="165.6" y="152.1">O3</text>
<text x="217.7" y="154.6">C</text>
<text x="229.7" y="154.6">TT</text>
<text x="154.2" y="157.2">I5</text>
<text x="154.2" y="159.7">I6</text>
<text x="165.6" y="159.7">O6</text>
<text x="165.6" y="157.2">O5</text>
<text x="182.3" y="162">10k</text>
<text x="182.4" y="157.2">R11</text>
<text x="221.4" y="160.5">BC2223A</text>
<text x="221.6" y="158.4">RL1</text>
<text x="114.5" y="164.8">4x 10k</text>
<text x="117.6" y="162.8">RN1</text>
<text x="154.2" y="162.3">I7</text>
<text x="162.3" y="163.3" transform="rotate(-90 162.3 163.3)">GND</text>
<text x="165.6" y="162.3">O7</text>
<text x="187.8" y="163">NCD0805R1</text>
<text x="194.1" y="165.6">LED2</text>
<text x="205.7" y="165.5" transform="rotate(-90 205.7 165.5)">24V_RELAY</text>
<text x="124.5" y="176">GND_24</text>
<text x="153.7" y="175.2">GND_24</text>
</g>
<g font-size="1.3">
<text x="157.5" y="18.9">L_OUT_RL1</text>
<text x="59.3" y="25.3">BOB_REL_LN</text>
<text x="172.8" y="48.1">BOB_REL_DIR</text>
<text x="238.7" y="64.6">L_AUX_IN</text>
<text x="176.5" y="145.9">BOB_REL_LN</text>
<text x="176.5" y="148.5">BOB_REL_DIR</text>
</g>
<g font-size="1.3" fill="#848400">
<text x="252.9" y="18.7">L_MOT_INDIETRO</text>
<text x="137.3" y="31.4">N_MOT</text>
<text x="256.7" y="54.3">L_MOT_AVANTI</text>
<text x="21.4" y="65.7">L_MOT_IN</text>
<text x="26.2" y="60.7">N</text>
<text x="35.2" y="74.6">24V_RELAY</text>
<text x="27.6" y="88.6">ESP_REL_MOT_PWR</text>
<text x="249.1" y="97.5">L_LAMPEGGIANTE</text>
<text x="34.4" y="105.1">ESP_REL_DIR</text>
<text x="37.1" y="121.6">ESP_LAMP</text>
<text x="38.3" y="136.9">ESP_AUX</text>
<text x="250.4" y="149.6">L_AUX</text>
</g>
<g font-size="1.3" fill="#0000c2">
<text x="36.8" y="52.2" transform="rotate(-90 36.8 52.2)">2x1206</text>
<text x="218.1" y="81">Relay Stato</text>
<text x="219.1" y="83">Solido 5A</text>
<text x="219.1" y="133">Relay Stato</text>
<text x="220.1" y="135.1">Solido 5A</text>
<text x="206" y="194">15/11/2026</text>
</g>
</svg>
